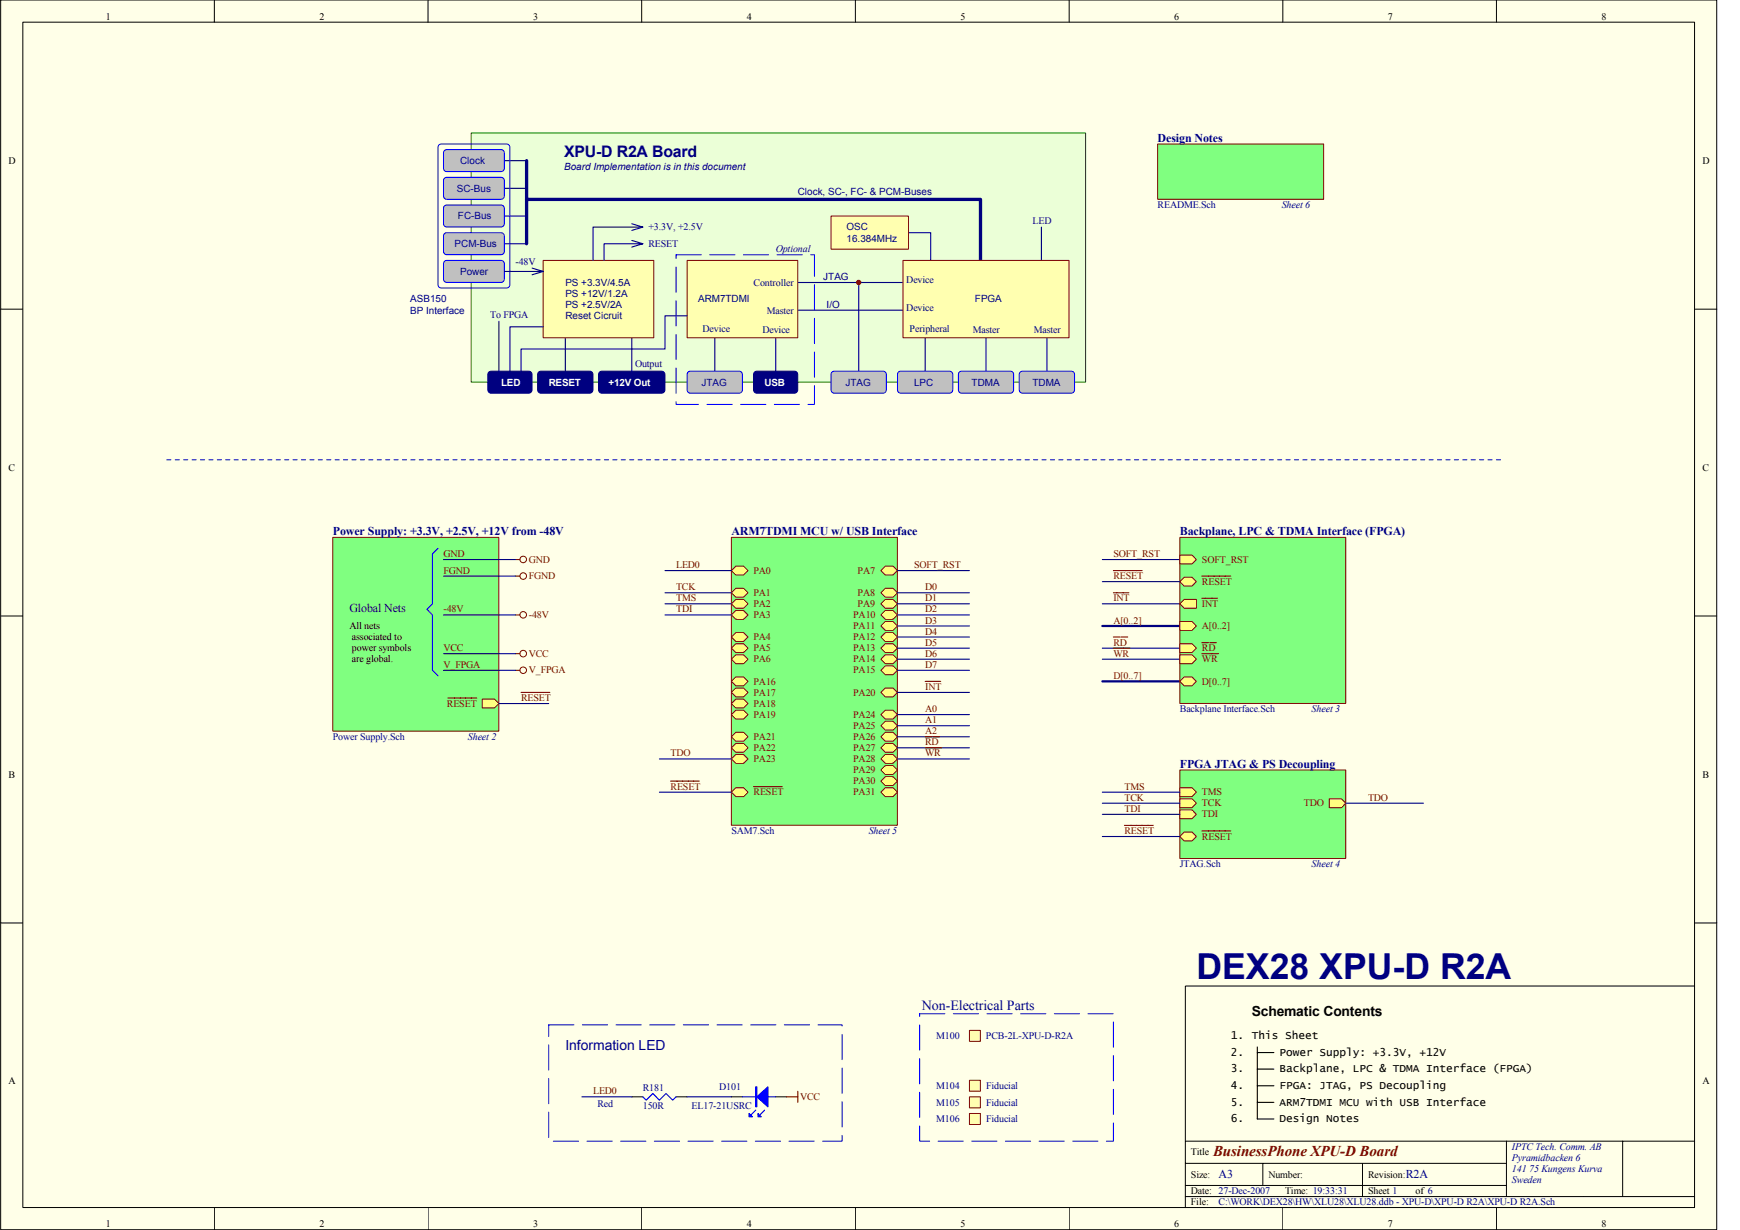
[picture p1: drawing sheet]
<svg xmlns="http://www.w3.org/2000/svg" width="420mm" height="297mm" viewBox="0 0 420 297" stroke-linecap="round" stroke-linejoin="round" font-family="sans-serif">
<path d="M.2 0h414.3v297h-414.3z" fill="#ffffe8"/>
<g fill="none" stroke="#000" stroke-width=".24">
<path d="M.2 0h414.3v297h-414.3zM5.5 5.4h403.7v286.2h-403.7zM51.8 0v5.4M103.4 0v5.4M154.9 0v5.4M206.6 0v5.4M258.2 0v5.4M309.8 0v5.4M361.3 0v5.4M.2 74.7h5.3M409.2 74.7h5.4M.2 148.8h5.3"/>
<path d="M409.2 148.8h5.4M.2 222.9h5.3M409.2 238.1h-123v37.5M409.2 222.9h5.4M363.8 275.6v13.4M391.8 275.6h-105.6v16M409.2 275.6h-17.4v13.4M51.8 291.6v5.4M103.4 291.6v5.4M154.9 291.6v5.4M206.6 291.6v5.4M258.2 291.6v5.4"/>
<path d="M286.2 280.9h77.6M286.2 289h123M286.2 286.3h77.6M304.9 280.9v5.4M309.8 291.6v5.4M329 280.9v8.1M361.3 291.6v5.4"/>
</g>
<path d="M303.6 258.2h4M303.6 254.2h4M303.6 252.8v17.4M303.6 266.2h4M303.6 262.2h4" fill="none" stroke="#000" stroke-width=".27"/>
<path d="M234.1 248.9h2.6v2.6h-2.6z" fill="#ffffb0"/>
<path d="M234.1 248.8h2.6v2.7h-2.6z" fill="none" stroke="#800000" stroke-width=".24"/>
<path d="M222.1 244.8h46.7v30.8h-46.7v-30.8" fill="none" stroke="#00f" stroke-width=".24" stroke-dasharray="6.1 2"/>
<path d="M234.1 260.9h2.6v2.6h-2.6z" fill="#ffffb0"/>
<path d="M234.1 260.9h2.6v2.6h-2.6z" fill="none" stroke="#800000" stroke-width=".24"/>
<path d="M234.1 264.9h2.6v2.6h-2.6z" fill="#ffffb0"/>
<path d="M234.1 264.9h2.6v2.6h-2.6z" fill="none" stroke="#800000" stroke-width=".24"/>
<path d="M234.1 268.9h2.6v2.6h-2.6z" fill="#ffffb0"/>
<path d="M234.1 268.9h2.6v2.6h-2.6z" fill="none" stroke="#800000" stroke-width=".24"/>
<path d="M80.4 129.8h40v46.8h-40z" fill="#80ff80"/>
<path d="M80.4 129.8h40v46.8h-40z" fill="none" stroke="#800000" stroke-width=".24"/>
<path d="M116.4 168.8h3l1.1 1.1-1.1 1.1h-3z" fill-rule="evenodd" fill="#ffff80" stroke="#800000" stroke-width=".24"/>
<path d="M268.8 153.8h1.7M268.8 156.5h4M268.8 143.2h3.8M270.7 153.8h1.6M108.2 168.6h6.9" fill="none" stroke="#800000" stroke-width=".27"/>
<path d="M266.2 135.1h18.7M266.2 156.5h18.7M266.2 159.2h18.7M266.2 145.8h18.7" fill="none" stroke="#000080" stroke-width=".27"/>
<path d="M266.2 151.2h18.7M266.2 164.5h18.7" fill="none" stroke="#000080" stroke-width=".53"/>
<path d="M284.9 129.8h40.1v40.1h-40.1z" fill="#80ff80"/>
<path d="M284.9 129.8h40.1v40.1h-40.1z" fill="none" stroke="#800000" stroke-width=".24"/>
<path d="M284.9 145.8l1.1-1h2.9v2.1h-2.9z" fill-rule="evenodd" fill="#ffff80" stroke="#800000" stroke-width=".24"/>
<path d="M290.2 144.5h3.8" fill="none" stroke="#800000" stroke-width=".27"/>
<path d="M284.9 155.4h2.9l1.1 1.1-1.1 1.1h-2.9z" fill-rule="evenodd" fill="#ffff80" stroke="#800000" stroke-width=".24"/>
<path d="M290.2 155.2h1.6M292.1 155.2h1.6" fill="none" stroke="#800000" stroke-width=".27"/>
<path d="M284.9 158.1h2.9l1.1 1.1-1.1 1.1h-2.9z" fill-rule="evenodd" fill="#ffff80" stroke="#800000" stroke-width=".24"/>
<path d="M290.2 157.9h4" fill="none" stroke="#800000" stroke-width=".27"/>
<g fill="#ffff80" stroke="#800000" stroke-width=".24">
<path d="M284.9 150.1h2.9l1.1 1.1-1.1 1h-2.9z" fill-rule="evenodd"/>
<path d="M284.9 134h2.9l1.1 1.1-1.1 1.1h-2.9z" fill-rule="evenodd"/>
<path d="M286 163.5h1.8l1.1 1-1.1 1.1h-1.8l-1.1-1.1z" fill-rule="evenodd"/>
<path d="M284.9 140.5l1.1-1.1h1.8l1.1 1.1-1.1 1h-1.8z" fill-rule="evenodd"/>
</g>
<path d="M124.5 139.1h1M124.5 135.1h1M290.2 139.1h7M124.5 157.9h1M124.5 161.9h1" fill="none" stroke="#800000" stroke-width=".27"/>
<path d="M105.8 132.4l-1.4 1.4v12l-1.3 1.4 1.3 1.3v13.4l1.4 1.3" fill="none" stroke="#00f" stroke-width=".27"/>
<g fill="none" stroke="#800000" stroke-width=".24">
<circle cx="126.3" cy="139.1" r=".8"/>
<circle cx="126.3" cy="135.1" r=".79"/>
<circle cx="126.3" cy="157.8" r=".8"/>
<circle cx="126.3" cy="161.9" r=".79"/>
</g>
<path d="M107.1 135.1h17.4M107.1 139.1h17.4M107.1 157.9h17.4M107.1 161.9h17.4" fill="none" stroke="#000080" stroke-width=".27"/>
<path d="M284.9 186h40.1v21.3h-40.1z" fill="#80ff80"/>
<path d="M284.9 185.9h40.1v21.4h-40.1z" fill="none" stroke="#800000" stroke-width=".24"/>
<g fill="#ffff80" stroke="#800000" stroke-width=".24">
<path d="M321 192.9h2.9l1.1 1.1-1.1 1.1h-2.9z" fill-rule="evenodd"/>
<path d="M284.9 190.2h2.9l1.1 1.1-1.1 1.1h-2.9z" fill-rule="evenodd"/>
<path d="M284.9 192.9h2.9l1.1 1.1-1.1 1.1h-2.9z" fill-rule="evenodd"/>
<path d="M284.9 195.6h2.9l1.1 1.1-1.1 1h-2.9z" fill-rule="evenodd"/>
<path d="M286 200.9h1.8l1.1 1.1-1.1 1.1h-1.8l-1.1-1.1z" fill-rule="evenodd"/>
</g>
<path d="M290.2 200.7h7" fill="none" stroke="#800000" stroke-width=".27"/>
<path d="M266.2 194h18.7M266.2 191.3h18.7M266.2 196.7h18.7M325 194h18.7" fill="none" stroke="#000080" stroke-width=".27"/>
<path d="M176.6 129.8h40.1v69.5h-40.1z" fill="#80ff80"/>
<path d="M176.6 129.8h40.1v69.5h-40.1z" fill="none" stroke="#800000" stroke-width=".24"/>
<g fill="#ffff80" stroke="#800000" stroke-width=".24">
<path d="M176.6 137.8l1.1-1.1h1.8l1.1 1.1-1.1 1.1h-1.8z" fill-rule="evenodd"/>
<path d="M177.7 190.2h1.8l1.1 1.1-1.1 1.1h-1.8l-1.1-1.1z" fill-rule="evenodd"/>
</g>
<path d="M182 190h6.9" fill="none" stroke="#800000" stroke-width=".27"/>
<g fill="#ffff80" stroke="#800000" stroke-width=".24">
<path d="M176.6 143.2l1.1-1.1h1.8l1.1 1.1-1.1 1h-1.8z" fill-rule="evenodd"/>
<path d="M176.6 145.8l1.1-1h1.8l1.1 1-1.1 1.1h-1.8z" fill-rule="evenodd"/>
<path d="M177.7 147.4h1.8l1.1 1.1-1.1 1.1h-1.8l-1.1-1.1z" fill-rule="evenodd"/>
<path d="M176.6 153.8l1.1-1h1.8l1.1 1-1.1 1.1h-1.8z" fill-rule="evenodd"/>
<path d="M176.6 156.5l1.1-1.1h1.8l1.1 1.1-1.1 1.1h-1.8z" fill-rule="evenodd"/>
<path d="M176.6 159.2l1.1-1.1h1.8l1.1 1.1-1.1 1.1h-1.8z" fill-rule="evenodd"/>
<path d="M213.8 136.7h1.8l1.1 1.1-1.1 1.1h-1.8l-1.1-1.1z" fill-rule="evenodd"/>
<path d="M213.8 142.1h1.8l1.1 1.1-1.1 1h-1.8l-1.1-1z" fill-rule="evenodd"/>
<path d="M212.7 145.8l1.1-1h1.8l1.1 1-1.1 1.1h-1.8z" fill-rule="evenodd"/>
<path d="M213.8 147.4h1.8l1.1 1.1-1.1 1.1h-1.8l-1.1-1.1z" fill-rule="evenodd"/>
<path d="M213.8 150.1h1.8l1.1 1.1-1.1 1h-1.8l-1.1-1z" fill-rule="evenodd"/>
<path d="M212.7 153.8l1.1-1h1.8l1.1 1-1.1 1.1h-1.8z" fill-rule="evenodd"/>
<path d="M213.8 155.4h1.8l1.1 1.1-1.1 1.1h-1.8l-1.1-1.1z" fill-rule="evenodd"/>
<path d="M212.7 159.2l1.1-1.1h1.8l1.1 1.1-1.1 1.1h-1.8z" fill-rule="evenodd"/>
<path d="M213.8 160.8h1.8l1.1 1.1-1.1 1h-1.8l-1.1-1z" fill-rule="evenodd"/>
<path d="M176.6 164.5l1.1-1h1.8l1.1 1-1.1 1.1h-1.8z" fill-rule="evenodd"/>
<path d="M176.6 167.2l1.1-1h1.8l1.1 1-1.1 1.1h-1.8z" fill-rule="evenodd"/>
<path d="M176.6 169.9l1.1-1.1h1.8l1.1 1.1-1.1 1.1h-1.8z" fill-rule="evenodd"/>
<path d="M176.6 172.6l1.1-1.1h1.8l1.1 1.1-1.1 1.1h-1.8z" fill-rule="evenodd"/>
<path d="M212.7 167.2l1.1-1h1.8l1.1 1-1.1 1.1h-1.8z" fill-rule="evenodd"/>
<path d="M176.6 177.9l1.1-1.1h1.8l1.1 1.1-1.1 1.1h-1.8z" fill-rule="evenodd"/>
<path d="M176.6 180.6l1.1-1.1h1.8l1.1 1.1-1.1 1.1h-1.8z" fill-rule="evenodd"/>
<path d="M177.7 182.2h1.8l1.1 1.1-1.1 1h-1.8l-1.1-1z" fill-rule="evenodd"/>
<path d="M212.7 172.6l1.1-1.1h1.8l1.1 1.1-1.1 1.1h-1.8z" fill-rule="evenodd"/>
<path d="M213.8 174.2h1.8l1.1 1.1-1.1 1h-1.8l-1.1-1z" fill-rule="evenodd"/>
<path d="M213.8 176.8h1.8l1.1 1.1-1.1 1.1h-1.8l-1.1-1.1z" fill-rule="evenodd"/>
<path d="M212.7 180.6l1.1-1.1h1.8l1.1 1.1-1.1 1.1h-1.8z" fill-rule="evenodd"/>
<path d="M213.8 182.2h1.8l1.1 1.1-1.1 1h-1.8l-1.1-1z" fill-rule="evenodd"/>
<path d="M212.7 185.9l1.1-1h1.8l1.1 1-1.1 1.1h-1.8z" fill-rule="evenodd"/>
<path d="M213.8 187.6h1.8l1.1 1-1.1 1.1h-1.8l-1.1-1.1z" fill-rule="evenodd"/>
<path d="M213.8 190.2h1.8l1.1 1.1-1.1 1.1h-1.8l-1.1-1.1z" fill-rule="evenodd"/>
</g>
<g fill="none" stroke="#000080" stroke-width=".27">
<path d="M160.6 137.8h16M216.7 137.8h17.4M107.1 148.5h17.4M160.6 143.2h16M160.6 145.8h16M160.6 148.5h16M216.7 143.2h17.4M216.7 145.8h17.4M216.7 148.5h17.4M216.7 151.2h17.4M216.7 153.8h17.4M216.7 156.5h17.4"/>
<path d="M216.7 159.2h17.4M266.2 140.5h18.7M120.5 169.9h12M216.7 161.9h17.4M216.7 167.2h17.4M216.7 172.6h17.4M216.7 175.3h17.4M216.7 177.9h17.4M159.2 183.3h17.4M159.2 191.3h17.4M216.7 180.6h17.4M216.7 183.3h17.4"/>
<path d="M266.2 202h18.7M140.5 264.9h12.1M165.9 264.9h10.7"/>
</g>
<path d="M268.8 137.8h7M124.5 148.5h1M125.8 167.2h7M223.4 164.5h3.7M223.4 177.9h1.6M225.3 177.9h1.6M161.9 188.6h7M223.4 180.6h4M271.5 199.3h7M190 264.9h2.6M192.6 263.5v2.7" fill="none" stroke="#800000" stroke-width=".27"/>
<circle cx="126.3" cy="148.5" r=".79" fill="none" stroke="#800000" stroke-width=".24"/>
<path d="M152.6 264.9h2.6M163.2 264.9h2.7M176.6 264.9h2.7M187.3 264.9h2.7M303.6 270.2h4" fill="none" stroke="#000" stroke-width=".27"/>
<path d="M155.2 264.9l.8 .8 1.6-1.6 1.6 1.6 1.6-1.6 1.6 1.6 .8-.8M179.3 264.9h8M182.5 268.1l-1.1 1.1M184.6 268.1l-1 1.1" fill="none" stroke="#00f" stroke-width=".27"/>
<g fill="#00f" stroke="#00f" stroke-width=".27">
<path d="M182.8 264.9l2.6-2.4v4.8z"/>
<path d="M180.9 268.9l.8 .8h-.8z"/>
<path d="M183 268.9l.8 .8h-.8z"/>
<path d="M182.5 262.5h.3v4.8h-.3z" fill-rule="evenodd"/>
</g>
<path d="M132.5 247.5h70.8v28.1h-70.8v-28.1" fill="none" stroke="#00f" stroke-width=".24" stroke-dasharray="6.1 2"/>
<path d="M113.8 32.1h148.3v60.2h-148.3z" fill="#ebffd7"/>
<path d="M113.8 32.1h148.3v60.2h-148.3z" fill="none" stroke="#008000" stroke-width=".24"/>
<path d="M219.4 56.2h5.3v6.7M251.5 54.8v8.1M192.6 68.2h25.4M192.6 74.9h25.4M207.4 68.2v21.4M136.5 81.6v8M152.6 81.6v8M172.6 81.6v8M187.3 81.6v8M223.4 81.6v8M238.1 81.6v8M252.8 81.6v8" fill="none" stroke="#000080" stroke-width=".27"/>
<path d="M216.9 89.9l.6-.3h11.8a.79 .79 0 0 1 .8 .8v3.7a.8 .8 0 0 1-.8 .9h-11.8a.79 .79 0 0 1-.8-.9v-3.7z" fill-rule="evenodd" fill="#c0c0c0" stroke="#00f" stroke-width=".24"/>
<path d="M182.2 89.9l.5-.3h9.1a.79 .79 0 0 1 .8 .8v3.7a.8 .8 0 0 1-.8 .9h-9.1a.79 .79 0 0 1-.7-.9v-3.7z" fill-rule="evenodd" fill="#000080" stroke="#000080" stroke-width=".24"/>
<g fill="#c0c0c0" stroke="#00f" stroke-width=".24">
<path d="M200.9 89.9l.6-.3h11.7a.79 .79 0 0 1 .8 .8v3.7a.8 .8 0 0 1-.8 .9h-11.7a.79 .79 0 0 1-.8-.9v-3.7z" fill-rule="evenodd"/>
<path d="M231.6 89.9l.6-.3h11.8a.79 .79 0 0 1 .8 .8v3.7a.8 .8 0 0 1-.8 .9h-11.8a.79 .79 0 0 1-.8-.9v-3.7z" fill-rule="evenodd"/>
</g>
<g fill="#000080" stroke="#000080" stroke-width=".24">
<path d="M144.8 89.9l.5-.3h14.5a.79 .79 0 0 1 .8 .8v3.7a.8 .8 0 0 1-.8 .9h-14.5a.79 .79 0 0 1-.8-.9v-3.7z" fill-rule="evenodd"/>
<path d="M130 89.9l.6-.3h11.8a.79 .79 0 0 1 .8 .8v3.7a.8 .8 0 0 1-.8 .9h-11.8a.79 .79 0 0 1-.8-.9v-3.7z" fill-rule="evenodd"/>
</g>
<g fill="#c0c0c0" stroke="#00f" stroke-width=".24">
<path d="M246.3 89.9l.6-.3h11.8a.79 .79 0 0 1 .8 .8v3.7a.8 .8 0 0 1-.8 .9h-11.8a.79 .79 0 0 1-.8-.9v-3.7z" fill-rule="evenodd"/>
<path d="M166.1 89.9l.6-.3h11.8a.79 .79 0 0 1 .8 .8v3.7a.8 .8 0 0 1-.8 .9h-11.8a.79 .79 0 0 1-.8-.9v-3.7z" fill-rule="evenodd"/>
</g>
<path d="M121.8 38.8h5.4M121.8 58.9h5.4M121.8 52.2h5.4M121.8 45.5h5.4" fill="none" stroke="#000080" stroke-width=".27"/>
<path d="M127.2 38.8v20.1M127.2 48.2h109.6v14.7" fill="none" stroke="#000080" stroke-width=".8"/>
<path d="M218.1 62.9h40v18.7h-40z" fill="#ffffb0"/>
<path d="M218 62.9h40.1v18.7h-40.1z" fill="none" stroke="#800000" stroke-width=".24"/>
<path d="M165.9 62.9h26.7v18.7h-26.7z" fill="#ffffb0"/>
<path d="M165.9 62.9h26.7v18.7h-26.7z" fill="none" stroke="#800000" stroke-width=".24"/>
<path d="M131.2 62.9h26.7v18.7h-26.7z" fill="#ffffb0"/>
<path d="M131.2 62.9h26.7v18.7h-26.7z" fill="none" stroke="#800000" stroke-width=".24"/>
<path d="M106 35l.5-.2h15.8a.8 .8 0 0 1 .8 .8v33.1a.8 .8 0 0 1-.8 .9h-15.8a.79 .79 0 0 1-.7-.9v-33.1z" fill="none" stroke="#00f" stroke-width=".24"/>
<g fill="#c0c0c0" stroke="#00f" stroke-width=".24">
<path d="M107.3 63.1l.6-.2h13.1a.79 .79 0 0 1 .8 .8v3.7a.8 .8 0 0 1-.8 .8h-13.1a.79 .79 0 0 1-.8-.8v-3.7z" fill-rule="evenodd"/>
<path d="M107.3 36.4l.6-.3h13.1a.79 .79 0 0 1 .8 .8v3.7a.8 .8 0 0 1-.8 .8h-13.1a.79 .79 0 0 1-.8-.8v-3.7z" fill-rule="evenodd"/>
<path d="M107.3 43l.6-.2h13.1a.79 .79 0 0 1 .8 .8v3.7a.8 .8 0 0 1-.8 .8h-13.1a.79 .79 0 0 1-.8-.8v-3.7z" fill-rule="evenodd"/>
<path d="M107.3 49.7l.6-.2h13.1a.79 .79 0 0 1 .8 .8v3.7a.8 .8 0 0 1-.8 .8h-13.1a.79 .79 0 0 1-.8-.8v-3.7z" fill-rule="evenodd"/>
<path d="M107.3 56.4l.6-.2h13.1a.79 .79 0 0 1 .8 .8v3.7a.8 .8 0 0 1-.8 .8h-13.1a.79 .79 0 0 1-.8-.8v-3.7z" fill-rule="evenodd"/>
</g>
<path d="M152.6 58.1l2.6 .8h-9.3v4M152.6 54l2.6 .8h-12v8.1M155.2 58.9l-2.6 .8M155.2 54.8l-2.6 .8M128.5 64.7l2.7 .9h-9.4M131.2 65.6l-2.7 .8" fill="none" stroke="#000080" stroke-width=".27"/>
<path d="M163.2 61.5h33.5v36.2h-33.5v-36.2" fill="none" stroke="#00f" stroke-width=".24" stroke-dasharray="6.1 2"/>
<circle cx="207.3" cy="68.2" r=".53" fill="#800000" stroke="#800000" stroke-width=".24"/>
<path d="M200.7 52.2h18.7v8h-18.7z" fill="#ffffb0"/>
<path d="M200.7 52.2h18.7v8h-18.7z" fill="none" stroke="#800000" stroke-width=".24"/>
<path d="M120.5 77.6v12M131.2 78.9h-8.1v10.7M165.9 76.3h-5.3v8h-34.8v5.3" fill="none" stroke="#000080" stroke-width=".27"/>
<path d="M118 89.9l.6-.3h9.1a.79 .79 0 0 1 .8 .8v3.7a.8 .8 0 0 1-.8 .9h-9.1a.79 .79 0 0 1-.8-.9v-3.7z" fill-rule="evenodd" fill="#000080" stroke="#000080" stroke-width=".24"/>
<path d="M279.6 34.8h40v13.3h-40z" fill="#80ff80"/>
<path d="M279.5 34.8h40.1v13.3h-40.1z" fill="none" stroke="#800000" stroke-width=".24"/>
<path d="M40.3 111h322.1" fill="none" stroke="#00f" stroke-width=".24" stroke-dasharray="1 1 1 1 1 1 1 1"/>
<text font-size="8.6" fill="#000080" x="288.9" y="236.3">DEX28 XPU-D R2A</text>
<text font-size="3.8" fill="#000080" x="136.2" y="38">XPU-D R2A Board</text>
<text font-size="3.6" fill="#800000" x="292.9" y="279.1">BusinessPhone XPU-D Board</text>
<g font-size="3.4" fill="#000080">
<text x="222.6" y="243.8">Non-Electrical Parts</text>
<text x="136.5" y="253.5">Information LED</text>
</g>
<text font-size="3.4" x="302.3" y="245.4">Schematic Contents</text>
<g font-size="2.9" fill="#000080">
<text x="279.5" y="34.2">Design Notes</text>
<text x="80.4" y="129.2">Power Supply: +3.3V, +2.5V, +12V from -48V</text>
<text x="176.6" y="129.2">ARM7TDMI MCU w/ USB Interface</text>
<text x="284.9" y="129.2">Backplane, LPC &amp; TDMA Interface (FPGA)</text>
<text x="84.4" y="147.8">Global Nets</text>
<text x="284.9" y="185.4">FPGA JTAG &amp; PS Decoupling</text>
<text x="294.2" y="284.5">A3</text>
<text x="339.4" y="284.5">R2A</text>
</g>
<g font-size="2.7">
<text x="297.2" y="251">1. This Sheet</text>
<text x="297.2" y="255">2.</text>
<text x="309" y="255">Power Supply: +3.3V, +12V</text>
<text x="297.2" y="259">3.</text>
<text x="297.2" y="263">4.</text>
<text x="309" y="259">Backplane, LPC &amp; TDMA Interface (FPGA)</text>
<text x="309" y="263">FPGA: JTAG, PS Decoupling</text>
<text x="297.2" y="267">5.</text>
<text x="309" y="267">ARM7TDMI MCU with USB Interface</text>
<text x="297.2" y="271">6.</text>
<text x="309" y="271">Design Notes</text>
</g>
<g font-size="2.4">
<text x="25.6" y="4.8">1</text>
<text x="77.2" y="4.8">2</text>
<text x="128.7" y="4.8">3</text>
<text x="180.3" y="4.8">4</text>
<text x="232" y="4.8">5</text>
<text x="283.6" y="4.8">6</text>
<text x="335.1" y="4.8">7</text>
<text x="386.7" y="4.8">8</text>
<text x="2" y="39.6">D</text>
<text x="411.1" y="39.6">D</text>
<text x="2" y="113.7">C</text>
<text x="411.1" y="113.7">C</text>
<text x="84.4" y="151.9">All nets</text>
<text x="85" y="154.6">associated to</text>
<text x="85" y="157.3">power symbols</text>
<text x="85" y="160">are global.</text>
<text x="2" y="187.8">B</text>
<text x="411.1" y="187.8">B</text>
<text x="2" y="261.9">A</text>
<text x="411.1" y="261.9">A</text>
<text x="287.6" y="279">Title</text>
<text x="287.6" y="284.4">Size:</text>
<text x="306.3" y="284.4">Number:</text>
<text x="330.3" y="284.4">Revision:</text>
<text x="287.6" y="288.4">Date: 27-Dec-2007</text>
<text x="287.6" y="291.1">File:</text>
<text x="310.3" y="288.4">Time: 19:33:31</text>
<text x="330.3" y="288.4">Sheet 1</text>
<text x="341.8" y="288.4">of 6</text>
<text x="25.6" y="296.4">1</text>
<text x="77.2" y="296.4">2</text>
<text x="128.7" y="296.4">3</text>
<text x="180.3" y="296.4">4</text>
<text x="232" y="296.4">5</text>
<text x="283.6" y="296.4">6</text>
<text x="335.1" y="296.4">7</text>
<text x="386.7" y="296.4">8</text>
</g>
<g font-size="2.4" fill="#000080">
<text x="111.1" y="39.6">Clock</text>
<text x="136.2" y="40.9">Board Implementation is in this document</text>
<text x="110.3" y="46.3">SC-Bus</text>
<text x="192.6" y="47.1">Clock, SC-, FC- &amp; PCM-Buses</text>
<text x="110.6" y="53">FC-Bus</text>
<text x="249.3" y="54">LED</text>
<text x="279.5" y="50.2">README.Sch</text>
<text x="309.5" y="50.2">Sheet 6</text>
<text x="109.8" y="59.7">PCM-Bus</text>
<text x="156.6" y="59.6">RESET</text>
<text x="156.6" y="55.6">+3.3V, +2.5V</text>
<text x="204.4" y="55.6">OSC</text>
<text x="204.4" y="58.3">16.384MHz</text>
<text x="124.5" y="63.9">-48V</text>
<text x="187.3" y="61">Optional</text>
<text x="111.1" y="66.4">Power</text>
<text x="136.5" y="69">PS +3.3V/4.5A</text>
<text x="136.5" y="71.7">PS +12V/1.2A</text>
<text x="182" y="69">Controller</text>
<text x="198.8" y="67.7">JTAG</text>
<text x="218.9" y="68.5">Device</text>
<text x="99.1" y="73">ASB150</text>
<text x="99.1" y="75.7">BP Interface</text>
<text x="118.3" y="76.8">To FPGA</text>
<text x="136.5" y="77">Reset Cicruit</text>
<text x="136.5" y="74.4">PS +2.5V/2A</text>
<text x="168.6" y="73">ARM7TDMI</text>
<text x="185.2" y="75.9">Master</text>
<text x="199.6" y="74.4">I/O</text>
<text x="218.9" y="75.1">Device</text>
<text x="235.4" y="73">FPGA</text>
<text x="169.7" y="80.2">Device</text>
<text x="184.1" y="80.5">Device</text>
<text x="219.7" y="80.2">Peripheral</text>
<text x="234.9" y="80.5">Master</text>
<text x="249.6" y="80.5">Master</text>
<text x="153.3" y="88.5">Output</text>
<text x="169.4" y="93.1">JTAG</text>
<text x="204.1" y="93.1">JTAG</text>
<text x="220.7" y="93.1">LPC</text>
<text x="234.6" y="93.1">TDMA</text>
<text x="249.3" y="93.1">TDMA</text>
<text x="284.9" y="172">Backplane Interface.Sch</text>
<text x="316.7" y="172">Sheet 3</text>
<text x="80.4" y="178.7">Power Supply.Sch</text>
<text x="113" y="178.7">Sheet 2</text>
<text x="176.6" y="201.4">SAM7.Sch</text>
<text x="209.8" y="201.4">Sheet 5</text>
<text x="284.9" y="209.4">JTAG.Sch</text>
<text x="316.7" y="209.4">Sheet 4</text>
<text x="226.1" y="250.9">M100</text>
<text x="238.1" y="250.9">PCB-2L-XPU-D-R2A</text>
<text x="155.2" y="263.5">R181</text>
<text x="173.7" y="263.2">D101</text>
<text x="226.1" y="263">M104</text>
<text x="238.1" y="263">Fiducial</text>
<text x="144.3" y="267.3">Red</text>
<text x="155.2" y="267.8">150R</text>
<text x="167" y="267.8">EL17-21USRC</text>
<text x="226.1" y="267">M105</text>
<text x="238.1" y="267">Fiducial</text>
<text x="226.1" y="271">M106</text>
<text x="238.1" y="271">Fiducial</text>
<text x="365.1" y="277.7">IPTC Tech. Comm. AB</text>
<text x="365.1" y="280.4">Pyramidbacken 6</text>
<text x="365.1" y="283">141 75 Kungens Kurva</text>
<text x="365.1" y="285.7">Sweden</text>
<text x="294.2" y="291.1">C:\WORK\DEX28\HW\XLU28\XLU28.ddb - XPU-D\XPU-D R2A\XPU-D R2A.Sch</text>
</g>
<g font-size="2.4" fill="#fff">
<text x="121" y="93.1">LED</text>
<text x="132.5" y="93.1">RESET</text>
<text x="146.9" y="93.1">+12V Out</text>
<text x="184.6" y="93.1">USB</text>
</g>
<g font-size="2.4" fill="#800000">
<text x="107.1" y="134.5">GND</text>
<text x="127.7" y="135.9">GND</text>
<text x="163.2" y="137.2">LED0</text>
<text x="220.7" y="137.2">SOFT_RST</text>
<text x="268.8" y="134.5">SOFT_RST</text>
<text x="290.2" y="135.9">SOFT_RST</text>
<text x="107.1" y="138.6">FGND</text>
<text x="127.7" y="139.9">FGND</text>
<text x="163.2" y="142.6">TCK</text>
<text x="182" y="138.6">PA0</text>
<text x="182" y="143.9">PA1</text>
<text x="207.1" y="138.6">PA7</text>
<text x="207.1" y="143.9">PA8</text>
<text x="223.4" y="142.6">D0</text>
<text x="268.8" y="139.9">RESET</text>
<text x="290.2" y="141.2">RESET</text>
<text x="107.1" y="147.9">-48V</text>
<text x="127.7" y="149.2">-48V</text>
<text x="163.2" y="145.2">TMS</text>
<text x="163.2" y="147.9">TDI</text>
<text x="182" y="146.6">PA2</text>
<text x="182" y="149.2">PA3</text>
<text x="206" y="149.2">PA10</text>
<text x="207.1" y="146.6">PA9</text>
<text x="223.4" y="145.2">D1</text>
<text x="223.4" y="147.9">D2</text>
<text x="268.8" y="145.2">INT</text>
<text x="290.2" y="146.6">INT</text>
<text x="182" y="154.6">PA4</text>
<text x="206" y="151.9">PA11</text>
<text x="206" y="154.6">PA12</text>
<text x="223.4" y="150.6">D3</text>
<text x="223.4" y="153.3">D4</text>
<text x="223.4" y="155.9">D5</text>
<text x="268.8" y="155.9">RD</text>
<text x="268.8" y="150.6">A[0..2]</text>
<text x="290.2" y="151.9">A[0..2]</text>
<text x="107.1" y="157.3">VCC</text>
<text x="107.1" y="161.3">V_FPGA</text>
<text x="127.7" y="158.6">VCC</text>
<text x="182" y="157.3">PA5</text>
<text x="182" y="160">PA6</text>
<text x="206" y="157.3">PA13</text>
<text x="206" y="160">PA14</text>
<text x="223.4" y="158.6">D6</text>
<text x="223.4" y="161.3">D7</text>
<text x="268.8" y="158.6">WR</text>
<text x="290.2" y="157.3">RD</text>
<text x="290.2" y="160">WR</text>
<text x="127.7" y="162.6">V_FPGA</text>
<text x="182" y="165.3">PA16</text>
<text x="182" y="168">PA17</text>
<text x="206" y="162.6">PA15</text>
<text x="206" y="168">PA20</text>
<text x="223.4" y="166.6">INT</text>
<text x="268.8" y="164">D[0..7]</text>
<text x="290.2" y="165.3">D[0..7]</text>
<text x="107.9" y="170.7">RESET</text>
<text x="125.8" y="169.3">RESET</text>
<text x="182" y="170.7">PA18</text>
<text x="182" y="173.3">PA19</text>
<text x="206" y="173.3">PA24</text>
<text x="223.4" y="172">A0</text>
<text x="182" y="178.7">PA21</text>
<text x="206" y="176">PA25</text>
<text x="206" y="178.7">PA26</text>
<text x="223.4" y="174.7">A1</text>
<text x="223.4" y="177.4">A2</text>
<text x="161.9" y="182.7">TDO</text>
<text x="182" y="181.4">PA22</text>
<text x="182" y="184">PA23</text>
<text x="206" y="181.4">PA27</text>
<text x="206" y="184">PA28</text>
<text x="223.4" y="180">RD</text>
<text x="223.4" y="182.7">WR</text>
<text x="161.9" y="190.7">RESET</text>
<text x="206" y="186.7">PA29</text>
<text x="206" y="189.4">PA30</text>
<text x="271.5" y="190.7">TMS</text>
<text x="182" y="192.1">RESET</text>
<text x="206" y="192.1">PA31</text>
<text x="271.5" y="193.4">TCK</text>
<text x="271.5" y="196.1">TDI</text>
<text x="290.2" y="192.1">TMS</text>
<text x="290.2" y="194.7">TCK</text>
<text x="290.2" y="197.4">TDI</text>
<text x="314.8" y="194.7">TDO</text>
<text x="330.3" y="193.4">TDO</text>
<text x="271.5" y="201.4">RESET</text>
<text x="290.2" y="202.8">RESET</text>
<text x="143.2" y="264.3">LED0</text>
<text x="193.2" y="265.6">VCC</text>
</g>
</svg>
